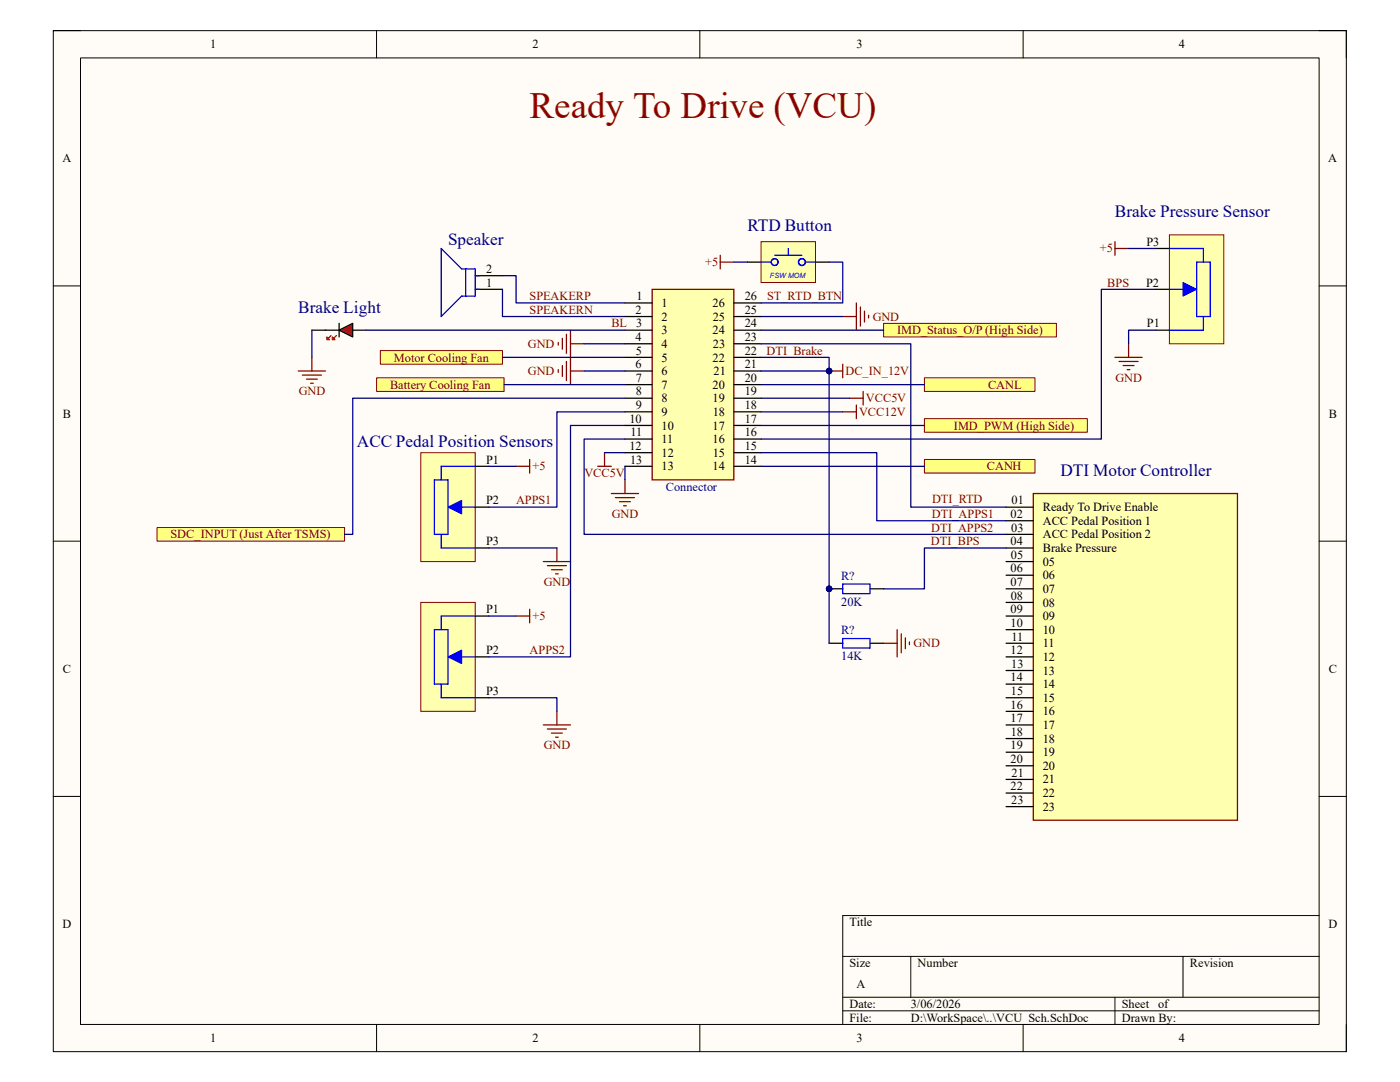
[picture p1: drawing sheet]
<svg xmlns="http://www.w3.org/2000/svg" width="279mm" height="216mm" viewBox="0 0 279 216" stroke-linecap="round" stroke-linejoin="round" font-family="sans-serif">
<path d="M10.6 6.1h258.1v203.7h-258.1z" fill-rule="evenodd" fill="#fffcf8"/>
<path d="M10.6 6.1h258.1v203.7h-258.1z" fill="none" stroke="#000" stroke-width=".2"/>
<path d="M16.1 11.6h247.2v192.8h-247.2z" fill-rule="evenodd" fill="#fffcf8"/>
<g fill="none" stroke="#000" stroke-width=".2">
<path d="M10.6 6.1h5.5M16.1 11.6h247.2v192.8h-247.2zM75.1 6.1v5.4M139.7 6.1v5.5M204.2 6.1v5.5M263.3 6.1h5.4v5.5M10.6 57h5.5M263.3 57.1h5.4M10.6 108h5.5M263.3 108h5.4M10.6 158.9h5.5M263.3 158.9h5.4"/>
<path d="M168.2 190.8h95.1M168.2 199h95.1M181.8 190.8v8.2M222.5 199v5.4M236.1 190.8v8.2M263.3 182.7h-95.1v21.7M75.2 204.4v5.4M139.7 204.4v5.4M168.2 201.7h95.1M204.2 204.4v5.4M268.7 204.4v5.4"/>
</g>
<path d="M169.5 79.5h2.8M172.3 78.1v2.7" fill="none" stroke="#800000" stroke-width=".25"/>
<path d="M130.2 57.7h16.3v38.1h-16.3z" fill-rule="evenodd" fill="#ffffb0"/>
<g fill="none" stroke="#800000" stroke-width=".25">
<path d="M130.2 57.7h16.3v38.1h-16.3zM111.4 68.3v.6M111.4 73.8v.5M112.2 67.5v2.2M112.2 72.9v2.2M113 66.7v3.8M113 72.1v3.8M113.9 65.9v10.8M113.9 68.6h2.7M113.9 74h2.7M168.2 63.2h2.7M170.9 60.4v5.5"/>
<path d="M171.7 61.3v3.8M172.5 62.1v2.2M173.3 62.9v.5M122 98.5h5.4M122.8 99.3h3.8M124.7 95.8v2.7M168.2 82.2h2.7M170.9 80.8v2.7M123.6 100.1h2.2M124.4 100.9h.6"/>
</g>
<g fill="none" stroke="#000" stroke-width=".25">
<path d="M124.7 60.4h5.5M124.7 63.2h5.5M124.7 65.9h5.5M124.7 68.6h5.5M124.7 71.3h5.5M124.7 74h5.5M124.7 76.7h5.5M124.7 79.5h5.5M146.5 60.4h5.4M146.5 63.2h5.4M146.5 65.9h5.4M146.5 68.6h5.4"/>
<path d="M146.5 71.3h5.4M146.5 74h5.4M146.5 76.7h5.4M146.5 79.5h5.4M124.7 82.2h5.5M124.7 84.9h5.5M124.7 87.6h5.5M124.7 90.3h5.5M124.7 93h5.5M146.5 82.2h5.4M146.5 84.9h5.4M146.5 87.6h5.4"/>
<path d="M146.5 90.3h5.4M146.5 93h5.4"/>
</g>
<circle cx="165.5" cy="117.5" r=".54" fill="#000080"/>
<circle cx="165.5" cy="117.5" r=".54" fill="none" stroke="#000080" stroke-width=".2"/>
<path d="M165.5 117.5h2.7" fill="none" stroke="#000" stroke-width=".25"/>
<circle cx="165.5" cy="117.5" r=".54" fill="#000080"/>
<circle cx="165.5" cy="117.5" r=".54" fill="none" stroke="#000080" stroke-width=".2"/>
<path d="M173.6 117.5h2.7M165.5 128.4h2.7M173.6 128.4h2.7" fill="none" stroke="#000" stroke-width=".25"/>
<path d="M168.2 116.5h5.4v1.9h-5.4zM168.2 127.4h5.4v1.9h-5.4z" fill="none" stroke="#00f" stroke-width=".25"/>
<path d="M165.5 74h2.7M168.2 72.7v2.7M176.3 128.4h2.7M179 125.6v5.5M179.9 126.5v3.8M180.7 127.3v2.1M181.5 128.1v.5" fill="none" stroke="#800000" stroke-width=".25"/>
<circle cx="165.5" cy="74" r=".54" fill="#000080"/>
<circle cx="165.5" cy="74" r=".54" fill="none" stroke="#000080" stroke-width=".2"/>
<path d="M65 65.9h2.7M67.7 64.5v2.7M70.4 65.9h2.7" fill="none" stroke="#000" stroke-width=".25"/>
<path d="M67.7 65.9l2.7-1.4v2.7z" fill-rule="evenodd" fill="#f00"/>
<path d="M62.2 65.9h2.8M67.7 65.9l2.7-1.4v2.7z" fill="none" stroke="#000" stroke-width=".25"/>
<path d="M66.3 67.2l.6 .6h-.6z" fill="#f00"/>
<path d="M66.3 67.2l.6 .6h-.6zM67.1 67l-.5 .5" fill="none" stroke="#f00" stroke-width=".25"/>
<path d="M65.2 67.2l.6 .6h-.6z" fill="#f00"/>
<path d="M65.2 67.2l.6 .6h-.6zM66 67l-.5 .5" fill="none" stroke="#f00" stroke-width=".25"/>
<path d="M222.5 48.2v2.7M222.5 49.6h2.7M59.5 74h5.5M60.3 74.8h3.8M61.2 75.7h2.1M62 76.5h.5M62.2 71.3v2.7M222.5 71.3h5.4M223.3 72.1h3.8M224.1 72.9h2.2M225 73.8h.5M225.2 68.6v2.7" fill="none" stroke="#800000" stroke-width=".25"/>
<path d="M94.8 57.7h5.5M94.8 55h5.5" fill="none" stroke="#000" stroke-width=".25"/>
<path d="M88.1 49.6l4 4.1h2.7v5.4h-2.7l-4 4.1zM92.9 53.7v5.4M94.8 57.7h.9M94.8 55h.9" fill="none" stroke="#00f" stroke-width=".25"/>
<path d="M151.9 48.2h10.9v8.2h-10.9z" fill-rule="evenodd" fill="#ffffb0"/>
<path d="M151.9 48.2h10.9v8.2h-10.9z" fill="none" stroke="#800000" stroke-width=".2"/>
<path d="M149.2 52.3h2.7M162.8 52.3h2.7" fill="none" stroke="#000" stroke-width=".25"/>
<g fill="none" stroke="#00f" stroke-width=".25">
<path d="M151.9 52.3h1.9M154.6 50.9h5.4M157.3 49.6v1.3M160.9 52.3h1.9"/>
<circle cx="154.6" cy="52.3" r=".68"/>
<circle cx="160" cy="52.3" r=".68"/>
</g>
<g fill="none" stroke="#800000" stroke-width=".25">
<path d="M103 93h2.7M105.7 91.7v2.7M108.4 112.1h5.5M109.2 112.9h3.8M110.1 113.7h2.1M110.9 114.5h.5M111.1 109.3v2.8M103 122.9h2.7M105.7 121.6v2.7M108.4 144.7h5.5M109.2 145.5h3.8M110.1 146.3h2.1"/>
<path d="M110.9 147.1h.5M111.1 141.9v2.8"/>
</g>
<path d="M84 90.3h10.8v21.8h-10.8z" fill-rule="evenodd" fill="#ffffb0"/>
<path d="M84 90.3h10.8v21.8h-10.8z" fill="none" stroke="#800000" stroke-width=".2"/>
<path d="M94.8 93h2.8M94.8 101.2h2.8M94.8 109.3h2.8" fill="none" stroke="#000" stroke-width=".25"/>
<path d="M86.7 95.8h2.7v10.8h-2.7zM94.8 93h-6.7v2.8M88.1 106.6v2.7h6.7" fill="none" stroke="#00f" stroke-width=".25"/>
<path d="M89.4 101.2l2.7-1.4v2.8z" fill="#00f"/>
<path d="M89.4 101.2l2.7-1.4v2.8z" fill="none" stroke="#00f" stroke-width=".2"/>
<path d="M92.1 101.2h2.7" fill="none" stroke="#00f" stroke-width=".25"/>
<path d="M84 120.2h10.8v21.7h-10.8z" fill-rule="evenodd" fill="#ffffb0"/>
<path d="M84 120.2h10.8v21.7h-10.8z" fill="none" stroke="#800000" stroke-width=".2"/>
<path d="M94.8 122.9h2.8M94.8 131.1h2.8M94.8 139.2h2.8" fill="none" stroke="#000" stroke-width=".25"/>
<path d="M86.7 125.6h2.7v10.9h-2.7zM88.1 136.5v2.7h6.7M94.8 122.9h-6.7v2.7" fill="none" stroke="#00f" stroke-width=".25"/>
<path d="M89.4 131.1l2.7-1.4v2.7z" fill="#00f"/>
<path d="M89.4 131.1l2.7-1.4v2.7z" fill="none" stroke="#00f" stroke-width=".2"/>
<path d="M92.1 131.1h2.7" fill="none" stroke="#00f" stroke-width=".25"/>
<path d="M233.4 46.9h10.8v21.7h-10.8z" fill-rule="evenodd" fill="#ffffb0"/>
<path d="M233.4 46.9h10.8v21.7h-10.8z" fill="none" stroke="#800000" stroke-width=".2"/>
<path d="M230.7 57.7h2.7M230.7 49.6h2.7M230.7 65.9h2.7" fill="none" stroke="#000" stroke-width=".25"/>
<path d="M233.4 49.6h6.8v2.7M238.8 52.3h2.7v10.9h-2.7zM240.2 63.2v2.7h-6.8" fill="none" stroke="#00f" stroke-width=".25"/>
<path d="M236.1 56.4l2.7 1.3-2.7 1.4z" fill="#00f"/>
<path d="M236.1 56.4l2.7 1.3-2.7 1.4z" fill="none" stroke="#00f" stroke-width=".2"/>
<path d="M233.4 57.7h2.7" fill="none" stroke="#00f" stroke-width=".25"/>
<path d="M206.2 98.5h40.8v65.2h-40.8z" fill-rule="evenodd" fill="#ffffb0"/>
<path d="M206.2 98.5h40.8v65.2h-40.8z" fill="none" stroke="#800000" stroke-width=".25"/>
<g fill="none" stroke="#000" stroke-width=".25">
<path d="M200.8 101.2h5.4M200.8 103.9h5.4M200.8 106.6h5.4M200.8 109.3h5.4M200.8 112.1h5.4M200.8 114.8h5.4M200.8 117.5h5.4M200.8 120.2h5.4M200.8 122.9h5.4M200.8 125.6h5.4M200.8 128.4h5.4M200.8 131.1h5.4"/>
<path d="M200.8 133.8h5.4M200.8 136.5h5.4M200.8 139.2h5.4M200.8 141.9h5.4M200.8 144.7h5.4M200.8 147.4h5.4M200.8 150.1h5.4M200.8 152.8h5.4M200.8 155.5h5.4M200.8 158.2h5.4M200.8 161h5.4"/>
</g>
<path d="M176.3 64.5h34.5v2.7h-34.5z" fill-rule="evenodd" fill="#ffff80"/>
<path d="M176.3 64.5h34.5v2.7h-34.5z" fill="none" stroke="#800000" stroke-width=".2"/>
<path d="M184.5 75.4h22.1v2.7h-22.1z" fill-rule="evenodd" fill="#ffff80"/>
<path d="M184.5 75.4h22.1v2.7h-22.1z" fill="none" stroke="#800000" stroke-width=".2"/>
<path d="M184.5 91.7h22.1v2.7h-22.1z" fill-rule="evenodd" fill="#ffff80"/>
<path d="M184.5 91.7h22.1v2.7h-22.1z" fill="none" stroke="#800000" stroke-width=".2"/>
<path d="M184.5 83.5h32.5v2.8h-32.5z" fill-rule="evenodd" fill="#ffff80"/>
<path d="M184.5 83.5h32.5v2.8h-32.5z" fill="none" stroke="#800000" stroke-width=".2"/>
<path d="M75.9 70h24.4v2.7h-24.4z" fill-rule="evenodd" fill="#ffff80"/>
<path d="M75.9 70h24.4v2.7h-24.4z" fill="none" stroke="#800000" stroke-width=".2"/>
<path d="M75.2 75.4h25.4v2.7h-25.4z" fill-rule="evenodd" fill="#ffff80"/>
<path d="M75.2 75.4h25.4v2.7h-25.4z" fill="none" stroke="#800000" stroke-width=".2"/>
<path d="M143.7 50.9v2.8M143.7 52.3h2.8M119.3 93h2.7M120.6 90.3v2.7" fill="none" stroke="#800000" stroke-width=".25"/>
<path d="M31.3 105.3h37.5v2.7h-37.5z" fill-rule="evenodd" fill="#ffff80"/>
<path d="M31.3 105.3h37.5v2.7h-37.5z" fill="none" stroke="#800000" stroke-width=".2"/>
<path d="M116.6 68.6h8.1M116.6 74h8.1M151.9 79.5h17.6M151.9 74h13.6M151.9 63.2h16.3M124.7 93v2.8M151.9 82.2h16.3M151.9 84.9h32.6" fill="none" stroke="#000080" stroke-width=".25"/>
<circle cx="165.5" cy="74" r=".54" fill="#000080"/>
<circle cx="165.5" cy="74" r=".54" fill="none" stroke="#000080" stroke-width=".2"/>
<g fill="none" stroke="#000080" stroke-width=".25">
<path d="M100.3 55h2.7v5.4h21.7M100.3 57.7v5.5h24.4M146.5 52.3h2.7M165.5 52.3h2.7v8.1h-16.3M225.2 49.6h5.5M230.7 57.7h-10.9v29.9h-67.9M62.2 65.9v5.4M73.1 65.9h51.6M100.3 71.3h24.4M100.6 76.7h24.1M151.9 71.3h13.6v57.1M151.9 68.6h29.9v32.6h19"/>
<path d="M151.9 65.9h24.4M151.9 76.8h32.6M230.7 65.9h-5.5v2.7M97.6 93h5.4M120.6 90.3h4.1M124.7 82.2h-13.6v19h-13.5M124.7 84.9h-10.8v46.2h-16.3M124.7 87.6h-8.1v19h84.2M151.9 90.3h23.1v13.6h25.8M151.9 93h32.6M97.6 109.3h13.5M97.6 139.2h13.5v2.7"/>
<path d="M97.6 122.9h5.4"/>
</g>
<circle cx="165.5" cy="117.5" r=".54" fill="#000080"/>
<circle cx="165.5" cy="117.5" r=".54" fill="none" stroke="#000080" stroke-width=".2"/>
<circle cx="165.5" cy="74" r=".54" fill="#000080"/>
<circle cx="165.5" cy="74" r=".54" fill="none" stroke="#000080" stroke-width=".2"/>
<path d="M124.7 79.5h-54.3v27.1h-1.6M200.8 109.3h-16.3v8.2h-8.2" fill="none" stroke="#000080" stroke-width=".25"/>
<text font-size="7.4" fill="#980000" x="105.7" y="23.5">Ready To Drive (VCU)</text>
<g font-size="3.4" fill="#000080">
<text x="149.2" y="46.1">RTD Button</text>
<text x="222.5" y="43.4">Brake Pressure Sensor</text>
<text x="89.4" y="48.8">Speaker</text>
<text x="59.5" y="62.4">Brake Light</text>
<text x="71.2" y="89.3">ACC Pedal Position Sensors</text>
<text x="211.6" y="95">DTI Motor Controller</text>
</g>
<g font-size="2.5">
<text x="42" y="9.7">1</text>
<text x="106.3" y="9.7">2</text>
<text x="170.9" y="9.7">3</text>
<text x="235.3" y="9.7">4</text>
<text x="12.5" y="32.4">A</text>
<text x="265.1" y="32.4">A</text>
<text x="228.8" y="49">P3</text>
<text x="97" y="57.2">1</text>
<text x="97" y="54.5">2</text>
<text x="127" y="59.9">1</text>
<text x="148.6" y="59.9">26</text>
<text x="228.7" y="57.2">P2</text>
<text x="126.8" y="62.6">2</text>
<text x="127" y="65.3">3</text>
<text x="132" y="61.3">1</text>
<text x="132" y="64">2</text>
<text x="142.2" y="61.3">26</text>
<text x="142.2" y="64">25</text>
<text x="148.6" y="62.6">25</text>
<text x="148.6" y="65.3">24</text>
<text x="228.9" y="65.3">P1</text>
<text x="126.8" y="68">4</text>
<text x="126.9" y="70.8">5</text>
<text x="132" y="66.7">3</text>
<text x="132" y="69.4">4</text>
<text x="142.2" y="66.7">24</text>
<text x="142.3" y="69.4">23</text>
<text x="148.6" y="68">23</text>
<text x="148.6" y="70.8">22</text>
<text x="126.8" y="73.5">6</text>
<text x="126.9" y="76.2">7</text>
<text x="132" y="72.1">5</text>
<text x="132" y="74.8">6</text>
<text x="132" y="77.6">7</text>
<text x="142.2" y="72.1">22</text>
<text x="142.2" y="77.6">20</text>
<text x="142.4" y="74.8">21</text>
<text x="148.6" y="73.5">21</text>
<text x="148.6" y="76.2">20</text>
<text x="12.6" y="83.3">B</text>
<text x="126.9" y="78.9">8</text>
<text x="126.9" y="81.6">9</text>
<text x="132" y="80.3">8</text>
<text x="132" y="83">9</text>
<text x="142.2" y="80.3">19</text>
<text x="142.2" y="83">18</text>
<text x="148.6" y="78.9">19</text>
<text x="148.6" y="81.6">18</text>
<text x="265.2" y="83.3">B</text>
<text x="125.6" y="84.3">10</text>
<text x="125.6" y="89.8">12</text>
<text x="125.8" y="87.1">11</text>
<text x="132" y="85.7">10</text>
<text x="132" y="88.4">11</text>
<text x="142.2" y="85.7">17</text>
<text x="142.2" y="88.4">16</text>
<text x="148.6" y="84.3">17</text>
<text x="148.6" y="87.1">16</text>
<text x="148.6" y="89.8">15</text>
<text x="97" y="92.5">P1</text>
<text x="125.7" y="92.5">13</text>
<text x="132" y="91.1">12</text>
<text x="132" y="93.9">13</text>
<text x="142.2" y="93.9">14</text>
<text x="142.2" y="91.1">15</text>
<text x="148.6" y="92.5">14</text>
<text x="97" y="100.6">P2</text>
<text x="201.9" y="100.6">01</text>
<text x="201.7" y="103.4">02</text>
<text x="201.8" y="106.1">03</text>
<text x="208.1" y="102">Ready To Drive Enable</text>
<text x="208.1" y="104.7">ACC Pedal Position 1</text>
<text x="208.1" y="107.4">ACC Pedal Position 2</text>
<text x="97" y="108.8">P3</text>
<text x="201.7" y="108.8">04</text>
<text x="201.8" y="111.5">05</text>
<text x="208.1" y="110.2">Brake Pressure</text>
<text x="208.1" y="112.9">05</text>
<text x="201.7" y="114.2">06</text>
<text x="201.7" y="116.9">07</text>
<text x="201.7" y="119.7">08</text>
<text x="208.1" y="115.6">06</text>
<text x="208.1" y="118.3">07</text>
<text x="97" y="122.4">P1</text>
<text x="201.7" y="122.4">09</text>
<text x="201.7" y="125.1">10</text>
<text x="208.1" y="121">08</text>
<text x="208.1" y="123.7">09</text>
<text x="97" y="130.5">P2</text>
<text x="201.7" y="130.5">12</text>
<text x="201.9" y="127.8">11</text>
<text x="208.1" y="126.4">10</text>
<text x="208.1" y="129.2">11</text>
<text x="208.1" y="131.9">12</text>
<text x="12.6" y="134.3">C</text>
<text x="201.7" y="136">14</text>
<text x="201.8" y="133.2">13</text>
<text x="208.1" y="134.6">13</text>
<text x="208.1" y="137.3">14</text>
<text x="265.2" y="134.3">C</text>
<text x="97" y="138.7">P3</text>
<text x="201.7" y="141.4">16</text>
<text x="201.8" y="138.7">15</text>
<text x="208.1" y="140">15</text>
<text x="208.1" y="142.7">16</text>
<text x="201.7" y="144.1">17</text>
<text x="201.7" y="149.5">19</text>
<text x="201.7" y="146.8">18</text>
<text x="208.1" y="145.5">17</text>
<text x="208.1" y="148.2">18</text>
<text x="201.7" y="152.3">20</text>
<text x="201.9" y="155">21</text>
<text x="208.1" y="150.9">19</text>
<text x="208.1" y="153.6">20</text>
<text x="201.7" y="157.7">22</text>
<text x="201.8" y="160.4">23</text>
<text x="208.1" y="156.3">21</text>
<text x="208.1" y="159">22</text>
<text x="208.1" y="161.8">23</text>
<text x="12.5" y="185.2">D</text>
<text x="169.5" y="184.9">Title</text>
<text x="265.1" y="185.2">D</text>
<text x="169.5" y="193">Size</text>
<text x="170.9" y="197.1">A</text>
<text x="183.1" y="193">Number</text>
<text x="237.5" y="193">Revision</text>
<text x="169.5" y="201.2">Date:</text>
<text x="169.5" y="203.9">File:</text>
<text x="181.8" y="201.2">3/06/2026</text>
<text x="181.8" y="203.9">D:\WorkSpace\..\VCU_Sch.SchDoc</text>
<text x="223.9" y="201.2">Sheet</text>
<text x="223.9" y="203.9">Drawn By:</text>
<text x="231.1" y="201.2">of</text>
<text x="42" y="207.9">1</text>
<text x="106.3" y="207.9">2</text>
<text x="170.9" y="207.9">3</text>
<text x="235.3" y="207.9">4</text>
</g>
<g font-size="2.5" fill="#800000">
<text x="140.8" y="53.1">+5</text>
<text x="219.5" y="50.4">+5</text>
<text x="105.7" y="59.9">SPEAKERP</text>
<text x="153.1" y="59.9">ST_RTD_BTN</text>
<text x="221" y="57.2">BPS</text>
<text x="105.7" y="62.6">SPEAKERN</text>
<text x="122" y="65.3">BL</text>
<text x="174.2" y="64">GND</text>
<text x="105.4" y="69.4">GND</text>
<text x="153" y="70.8">DTI_Brake</text>
<text x="179" y="66.7">IMD_Status_O/P (High Side)</text>
<text x="77.9" y="77.6">Battery Cooling Fan</text>
<text x="78.6" y="72.1">Motor Cooling Fan</text>
<text x="105.4" y="74.8">GND</text>
<text x="168.7" y="74.8">DC_IN_12V</text>
<text x="197.2" y="77.6">CANL</text>
<text x="222.6" y="76.2">GND</text>
<text x="59.6" y="78.9">GND</text>
<text x="171.4" y="83">VCC12V</text>
<text x="172.8" y="80.3">VCC5V</text>
<text x="190.4" y="85.7">IMD_PWM (High Side)</text>
<text x="106.3" y="93.9">+5</text>
<text x="116.6" y="95.2">VCC5V</text>
<text x="196.9" y="93.9">CANH</text>
<text x="103" y="100.6">APPS1</text>
<text x="186" y="100.4">DTI_RTD</text>
<text x="34" y="107.4">SDC_INPUT (Just After TSMS)</text>
<text x="122.1" y="103.4">GND</text>
<text x="185.8" y="106.1">DTI_APPS2</text>
<text x="186" y="103.4">DTI_APPS1</text>
<text x="185.8" y="108.8">DTI_BPS</text>
<text x="108.5" y="116.9">GND</text>
<text x="106.3" y="123.7">+5</text>
<text x="105.7" y="130.5">APPS2</text>
<text x="182.3" y="129.2">GND</text>
<text x="108.5" y="149.5">GND</text>
</g>
<g font-size="2.5" fill="#000080">
<text x="132.9" y="97.9">Connector</text>
<text x="167.9" y="115.7">R?</text>
<text x="167.9" y="120.9">20K</text>
<text x="167.9" y="126.6">R?</text>
<text x="167.9" y="131.7">14K</text>
</g>
<text font-size="1.4" fill="#00f" x="153.7" y="55.5">FSW MOM</text>
</svg>
